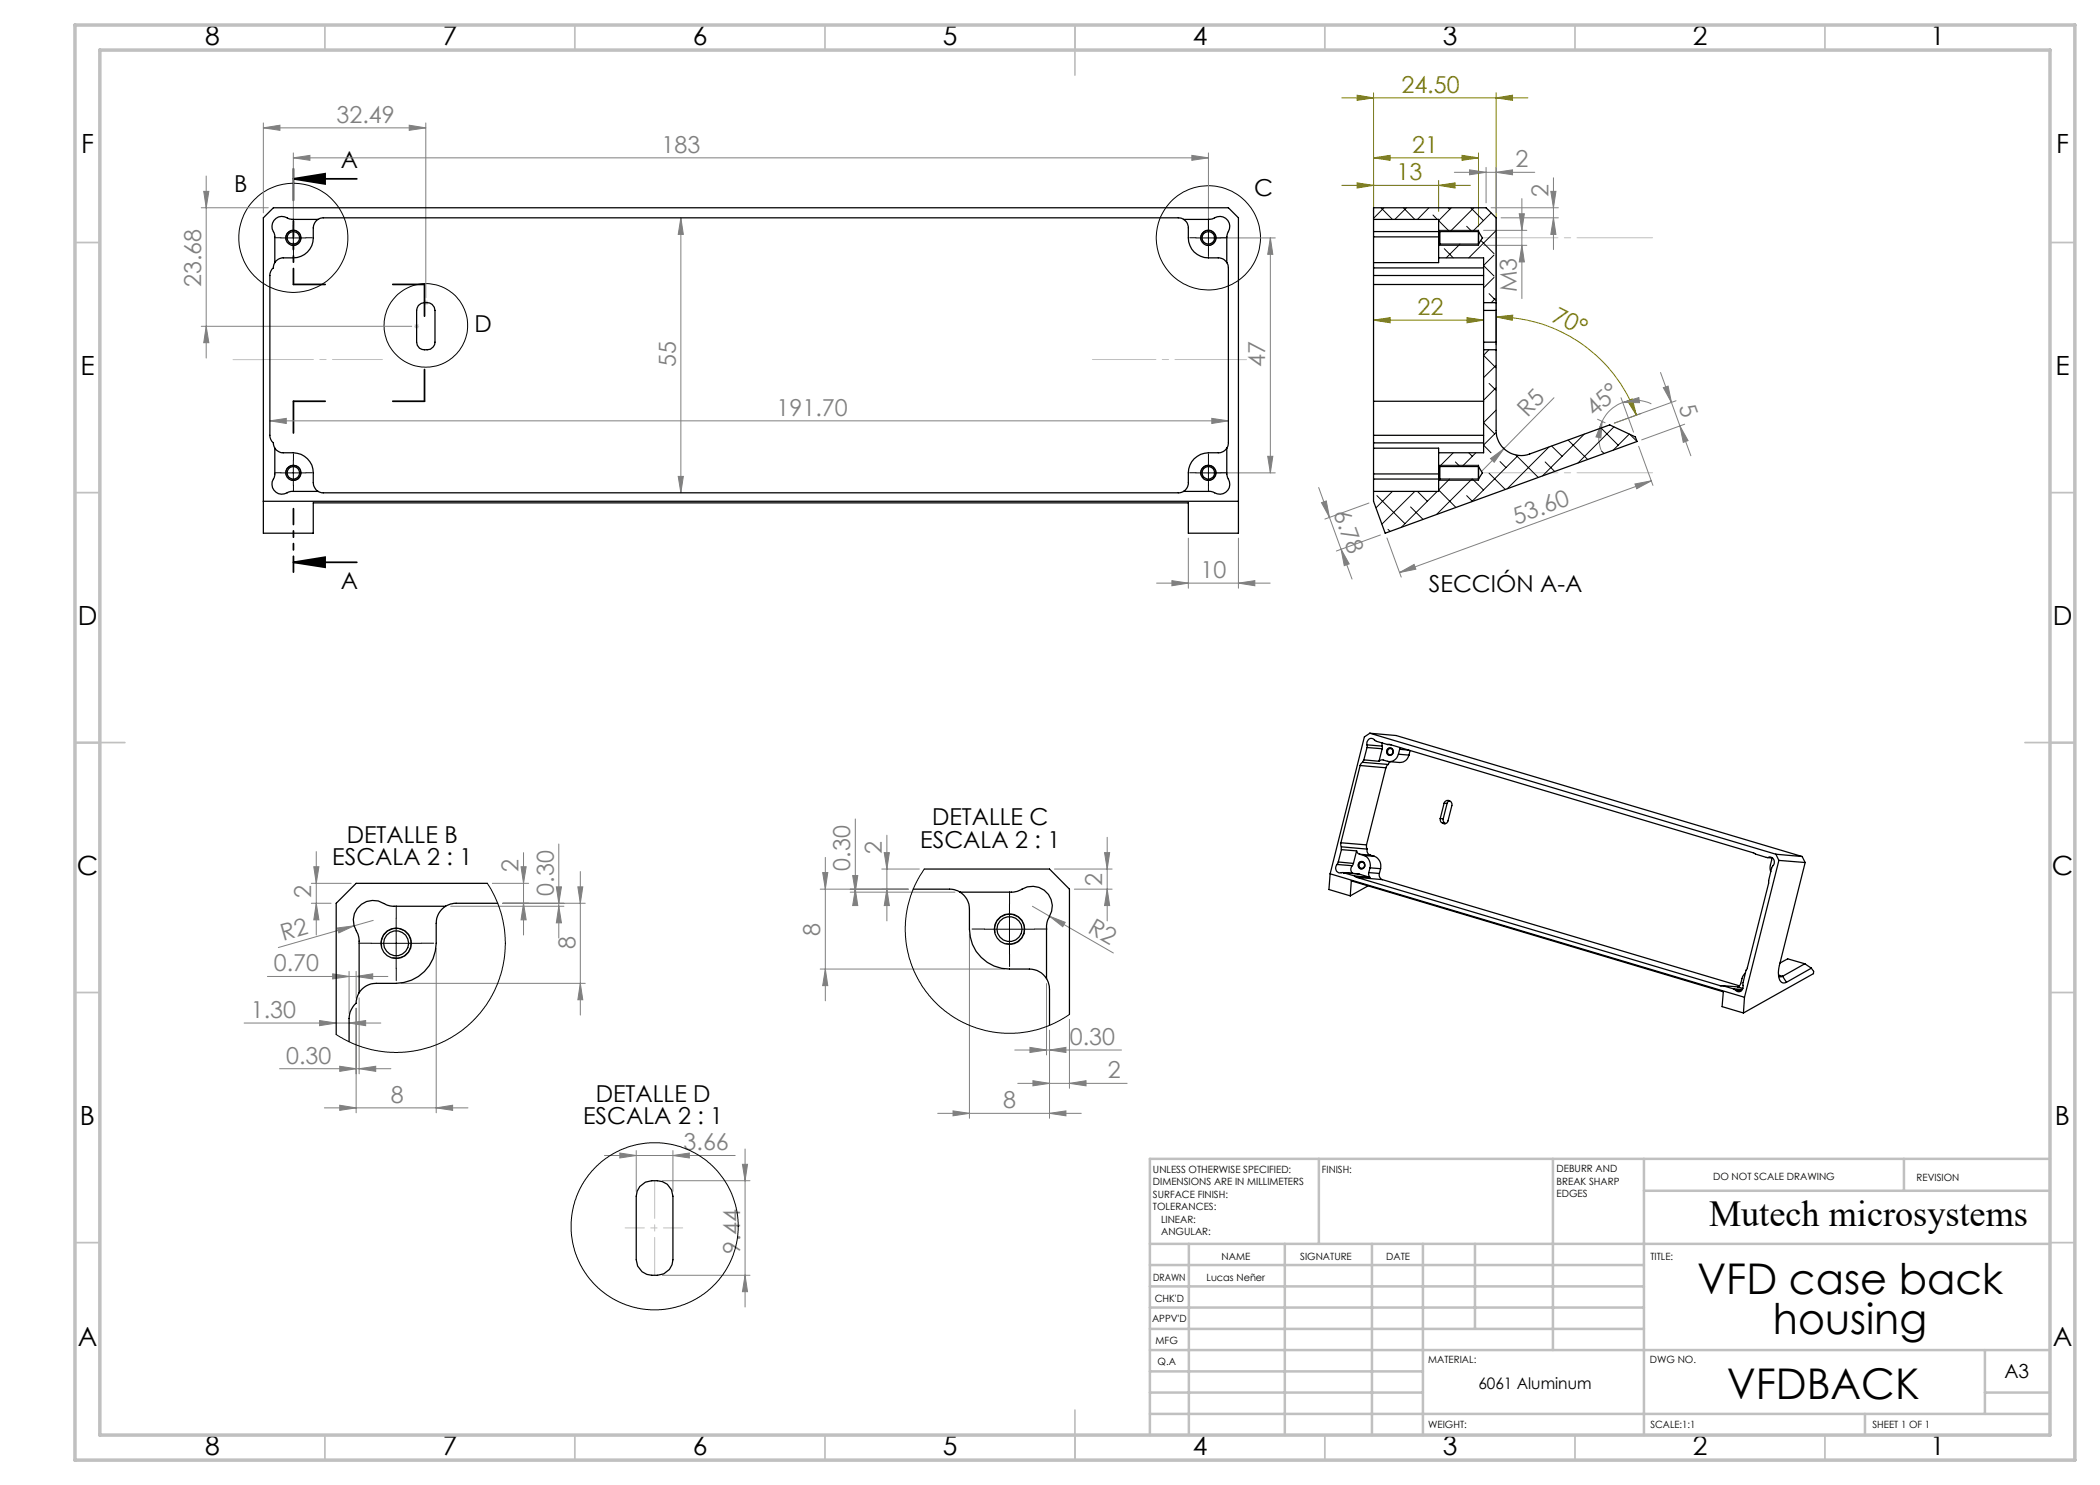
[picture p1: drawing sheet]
<svg xmlns="http://www.w3.org/2000/svg" width="420mm" height="297mm" viewBox="0 0 420 297" stroke-linecap="round" stroke-linejoin="round" font-family="sans-serif">
<g fill="none" stroke="#000" stroke-width=".2">
<path d="M56.2 47.6h5M57.2 48a1.5 1.5 0 0 1 1.3-1.9 1.5 1.5 0 0 1 1.7 1.6 1.5 1.5 0 0 1-1.9 1.3M58.7 45.1v5M239.2 47.6h5M240.2 48a1.51 1.51 0 0 1 1.3-1.9 1.51 1.51 0 0 1 1.7 1.6 1.51 1.51 0 0 1-1.9 1.3M241.7 45.1v5M287.7 49.1h8M287.7 46.1h8M56.2 94.6h5M57.2 95a1.5 1.5 0 0 1 1.3-1.9 1.5 1.5 0 0 1 1.7 1.6 1.5 1.5 0 0 1-1.9 1.3M58.7 92.1v5M239.2 94.6h5"/>
<path d="M240.2 95a1.51 1.51 0 0 1 1.3-1.9 1.51 1.51 0 0 1 1.7 1.6 1.51 1.51 0 0 1-1.9 1.3M241.7 92.1v5M287.7 96.1h8M287.7 93.1h8M271.8 172.6a.68 .68 0 0 1 1 0 .68 .68 0 0 1-.1 1 .68 .68 0 0 1-1-.2zM74.2 188.7h10M76.3 189.4a3 3 0 0 1 2.7-3.7 3 3 0 0 1 3.2 3.2 3 3 0 0 1-3.7 2.7M79.2 183.7v10M196.9 185.8h10M199 186.6a3 3 0 0 1 2.6-3.8 3 3 0 0 1 3.3 3.3 3 3 0 0 1-3.8 2.6M201.9 180.8v10"/>
<circle cx="58.7" cy="47.6" r="10.9"/>
<circle cx="241.7" cy="47.6" r="10.4"/>
<circle cx="85.2" cy="65.1" r="8.4"/>
<circle cx="278" cy="150.3" r=".71"/>
</g>
<path d="M295.7 46.1v3M295.7 93.1v3" fill="none" stroke="#000" stroke-width=".25"/>
<path d="M58.7 35.8l6.3-1.1v2.1zM58.7 35.8h12.7M58.7 112.5l6.3-1.1v2zM58.7 112.5h12.7" fill="none" stroke="#000" stroke-width=".35"/>
<g fill="none" stroke="#808080" stroke-width=".2">
<path d="M40.7 38.3h1.1l-.6 3.3zM41.2 35.2v36.4M52.7 25.6l3.3-.6v1.1zM52.7 24.6v18M52.7 25.6h32.5M58.7 31.6l3.3-.5v1zM58.7 30.6v16M58.7 31.6h183M81.8 25l3.4 .6-3.4 .5zM85.2 24.6v34.9M238.4 31.1l3.3 .5-3.3 .5zM241.7 30.6v16"/>
<path d="M290.9 34.5h16.1M293.9 34l3.3 .5-3.3 .5zM297.2 33.5v7.1M299.2 34.5l3.3-.5v1zM299.2 33.5v9.1M304.4 39.7v20M310.2 38.3h1l-.5 3.3zM310.7 35.6v14.3M40.3 41.6h13.4M136.2 43.6l.5 3.3h-1.1zM136.2 43.6v55M242.7 47.6h12.4"/>
<path d="M254.1 47.6l.5 3.3h-1.1zM254.1 47.6v47M296.7 46.1h8.7M296.7 49.1h8.7M298.2 41.6h13.5M300.2 43.6h11.5M303.8 42.8h1.1l-.5 3.3zM304.4 49.1l.5 3.3h-1.1zM310.7 43.6l.5 3.3h-1zM40.3 65.3h42M41.2 65.3l.6 3.2h-1.1zM310.8 79.5l-14.5 14.8"/>
<path d="M324.2 79.5l2.5 6.9M332.1 74.5l2.2 6M332.7 77.5l.9-.3 .7 3.3zM54 84.2l3.3-.5v1zM54 84.2h191.7M135.6 95.3h1.1l-.5 3.3zM242.4 83.7l3.3 .5-3.3 .5zM242.7 94.6h12.4M253.5 91.3h1.1l-.5 3.3zM263.7 97.5l2.2 6M298.1 91.7l2.7-2-2 2.8zM319.5 83.9l1.5 .7"/>
<path d="M320.4 84.3l-.2 3.3-1-.2zM320.4 84.3a7.4 7.4 0 0 0-.2 5.7M324.6 80.5l3.2-1 .1 1zM324.6 80.5a7.3 7.3 0 0 0-4.2 3.8M324.6 80.5a7.2 7.2 0 0 1 5.7 .3M327 96.8l3.3-.6-3 1.6zM327.7 89.2l2.9 7.9M330.3 96.2l-50.4 18.3M334.3 80.5l1.7 4.7M335.2 80.1l-12.3 4.5M336 85.2l1.6 2.9-.9 .4zM336 85.2l2.2 6"/>
<path d="M336.9 84.8l-8.6 3.2M231.3 116.6h22.7M234.4 116.1l3.3 .5-3.3 .6zM237.7 107.6v10M247.7 116.6l3.3-.5v1.1zM247.7 107.6v10M264.3 100.5l1-.3 .6 3.3zM265.9 103.5l4.5 12.3M268.2 109.9l1.6 2.9-.9 .3zM273.8 100.6l-8.8 3.2M276.1 107l-8.8 3.2M277.4 107.6l2.8 7.8"/>
<path d="M279.9 114.5l2.9-1.6 .4 .9zM62.3 176.7h7.9M62.8 173.4h1l-.5 3.3zM63.3 170.3v16.7M98.5 176.7h7.2M104.2 173.4h1l-.5 3.3zM104.7 170.5v16.5M111.3 177.4h1l-.5 3.3zM111.8 168.8v18.8M115.6 177.4h1l-.5 3.3zM116.1 174.3v28.7M164 177.8h17.6"/>
<path d="M164.5 174.5h1.1l-.5 3.3zM165.1 171.5v28.7M170 178.4h21M170.5 175.1h1.1l-.5 3.3zM171.1 163.8v14.6M171.1 177.8l.5 3.3h-1.1zM176.4 173.8h7.5M176.8 170.5h1.1l-.5 3.3zM177.4 177.8l.5 3.3h-1.1zM177.4 167v17.2M210.9 173.8h11.5M214.9 177.8h7.5"/>
<path d="M220.9 170.5h1l-.5 3.3zM221.4 167.5v16.7M221.4 177.8l.5 3.3h-1zM53.5 195.3h24.1M62.3 180.7h3.9M63.3 180.7l.5 3.3h-1zM66.5 194.8l3.3 .5-3.3 .5zM67.5 185.6l3.3-.4-3 1.4zM69.8 194.3v8.4M71.2 195.3l3.3-.5v1zM71.2 194.3v5.4M71.8 199.6v15.2"/>
<path d="M74.6 184.1l-18.9 5.4M80.2 196.7h36.9M87.2 189.6v33M90.1 181.3h22.7M100.5 180.7h16.6M104.7 180.7l.5 3.3h-1zM111.8 181.3l.5 3.3h-1zM116.1 196.7l.5 3.3h-1zM164 193.8h36.9M165.1 193.8l.5 3.3h-1.1zM193.9 186.8v36.9M206.5 181.3l3.4 2"/>
<path d="M209.3 196.7v14.3M209.9 183.3l3.1 1.2-.5 .8zM209.9 183.3l12.8 7.3M48.8 204.6h27.4M55.9 213.7h22.3M63.9 204.1l3.3 .5-3.3 .5zM67.9 213.3l3.3 .4-3.3 .6zM69.8 204.6l3.3-.5v1zM71.2 201.6v21M71.8 213.7l3.3-.4v1zM203 210h21.3M203.6 216.7h21.8"/>
<path d="M206 209.5l3.3 .5-3.3 .5zM206.6 216.1l3.3 .6-3.3 .5zM209.9 210l3.3-.5v1zM209.9 206.1v17.6M213.9 216.7l3.3-.6v1.1zM213.9 203.9v13.8M64.9 221.6h28.7M67.9 221l3.3 .6-3.3 .5zM87.2 221.6l3.3-.6v1.1zM120.9 231.1h26.1M124 230.6l3.2 .5-3.2 .5zM127.2 230.1v8.2"/>
<path d="M132.5 236.1h17.5M134.6 231.1l3.3-.5v1zM134.6 230.1v8.2M148.5 232.9h1l-.5 3.2zM149 229.8v31.6M187.5 222.7h28.8M190.6 222.2l3.3 .5-3.3 .5zM209.9 222.7l3.3-.5v1zM132.5 255.1h17.5M149 255.1l.5 3.2h-1z"/>
</g>
<path d="M46.6 71.9h6.1M82.8 65.3h1M83 64.9l.7 .7M83.3 64.8v1M83.7 64.9l-.7 .7M84.7 60.5h1M84.8 60.2l.7 .7M85.2 60v1M85.5 60.2l-.7 .7M247.7 71.9h1.6" fill="none" stroke="#c0c0c0" stroke-width=".2"/>
<g fill="none" stroke="#808000" stroke-width=".2">
<path d="M268.4 19.6h37.2M271.4 19l3.3 .6-3.3 .5zM274.7 18.6v36.7M299.2 19.6l3.3-.6v1.1zM299.2 18.6v50.4M268.4 37.1h25.7M271.4 36.6l3.3 .5-3.3 .5zM274.7 31.6l3.3-.5v1zM274.7 31.6h21M287.7 37.1l3.3-.5v1zM287.7 36.1v6.2M292.4 31.1l3.3 .5-3.3 .5z"/>
<path d="M295.7 30.6v14.7M274.7 64l3.3-.5v1.1zM274.7 64h22M293.4 63.5l3.3 .5-3.3 .6zM299.2 63.4l3.3-.4v1.1zM299.2 63.4a29.8 29.8 0 0 1 28.1 19.6M325.5 80.2l1-.4 .8 3.2zM328.2 82.7l-5.3 1.9"/>
</g>
<path d="M58.7 56.9v-12.7M58.7 114.4v-12.7" fill="none" stroke="#000" stroke-width=".35" stroke-dasharray="6.3 1.3 1.3 1.3 1.3 1.3" stroke-dashoffset="3.2"/>
<path d="M58.7 40.1v-6.4M65 56.9h-6.3M84.9 56.9h-6.3M84.9 63.2v-6.3M58.7 86.6v-6.3M65 80.3h-6.3M84.9 80.3v-6.4M84.9 80.3h-6.3" fill="none" stroke="#000" stroke-width=".35" stroke-dasharray="6.3 1.3 1.3 1.3 1.3 1.3"/>
<path d="M330.5 47.6h-34M296.5 94.6h34" fill="none" stroke="#c0c0c0" stroke-width=".2" stroke-dasharray="15.2 1.3 1.3 1.3" stroke-dashoffset=".1"/>
<path d="M130.9 236.1v18.9" fill="none" stroke="#c0c0c0" stroke-width=".2" stroke-dasharray="15.2 1.3 1.3 1.3" stroke-dashoffset="7.7"/>
<path d="M136.5 245.6h-11.5" fill="none" stroke="#c0c0c0" stroke-width=".2" stroke-dasharray="15.2 1.3 1.3 1.3" stroke-dashoffset="11.4"/>
<path d="M247.7 71.9h-29.2" fill="none" stroke="#c0c0c0" stroke-width=".2" stroke-dasharray="15.2 1.3 1.3 1.3" stroke-dashoffset="2.5"/>
<path d="M52.7 71.9h23.8" fill="none" stroke="#c0c0c0" stroke-width=".2" stroke-dasharray="15.2 1.3 1.3 1.3" stroke-dashoffset="5.2"/>
<g fill="none" stroke="#c0c0c0" stroke-width=".35">
<path d="M65 5v5M115 5v5M165 5v5M215 5v10M265 5v5M315 5v5M365 5v5M15 48.5h5M410 48.5h5M15 98.5h5M410 98.5h5M15 148.5h10"/>
<path d="M405 148.5h10M15 198.5h5M410 198.5h5M15 248.5h5M410 248.5h5M65 287v5M115 287v5M165 287v5M215 282v10M265 287v5M315 287v5M365 287v5"/>
</g>
<g fill="none" stroke="#c0c0c0" stroke-width=".5">
<path d="M263.8 231.8v17M310.6 231.8v38.2M328.8 231.8v55.2M328.8 238.2h81.2M380.8 231.8v6.4M410 231.8h-180v55.2M230 248.8h180M230 257.3h98.8M230 253h98.8M237.8 248.8v38.2M257 248.8v38.2M274.4 248.8v38.2"/>
<path d="M284.6 248.8v38.2M295 248.8v17M230 265.8h98.8M230 261.5h98.8M230 278.5h54.6M230 274.3h54.6M230 270h180M397 278.5h13M397 270v12.8M230 282.8h180M373 282.8v4.2"/>
</g>
<path d="M15 5h400v287h-400zM20 10h390v277h-390z" fill="none" stroke="#c0c0c0" stroke-width=".7"/>
<g fill="none" stroke="#000" stroke-width=".2" stroke-dasharray="15.2 1.3 1.3 1.3">
<path d="M56.2 47.6h-1.3M58.7 45.1v-1.3M58.7 50.1v1.2M61.2 47.6h1.2M239.2 47.6h-1.3M241.7 45.1v-1.3M241.7 50.1v1.2M244.2 47.6h1.2M56.2 94.6h-1.3M58.7 92.1v-1.3M58.7 97.1v1.2M61.2 94.6h1.2"/>
<path d="M239.2 94.6h-1.3M241.7 92.1v-1.3M241.7 97.1v1.2M244.2 94.6h1.2M74.2 188.6h-2.5M79.2 183.6v-2.5M79.2 193.6v2.5M84.2 188.6h2.5M196.9 185.8h-2.5M201.9 180.8v-2.5M201.9 190.8v2.5M206.9 185.8h2.5"/>
</g>
<path d="M58.7 35.8l6.3-1.1v2.1zM58.7 112.5l6.3-1.1v2z" fill="#000"/>
<g fill="#808080">
<path d="M81.8 25l3.4 .6-3.4 .5zM52.7 25.6l3.3-.6v1.1z"/>
<path d="M41.2 65.3l.6 3.2h-1.1zM40.7 38.3h1.1l-.6 3.3z"/>
</g>
<g fill="#808000">
<path d="M287.7 37.1l3.3-.5v1zM271.4 36.6l3.3 .5-3.3 .5z"/>
<path d="M292.4 31.1l3.3 .5-3.3 .5zM274.7 31.6l3.3-.5v1z"/>
<path d="M299.2 19.6l3.3-.6v1.1zM271.4 19l3.3 .6-3.3 .5zM293.4 63.5l3.3 .5-3.3 .6zM274.7 64l3.3-.5v1.1z"/>
<path d="M299.2 63.4l3.3 .7v-1.1zM325.5 80.2l1.8 2.8-.8-3.2z"/>
</g>
<g fill="#808080">
<path d="M67.5 185.6l3.3-.4-3 1.4z"/>
<path d="M298.1 91.7l2.7-2-2 2.8z"/>
<path d="M209.9 183.3l3.1 1.2-.5 .8z"/>
<path d="M268.2 109.9l1.6 2.9-.9 .3zM264.3 100.5l1-.3 .6 3.3z"/>
<path d="M299.2 34.5l3.3-.5v1zM293.9 34l3.3 .5-3.3 .5zM87.2 221.6l3.3-.6v1.1zM67.9 221l3.3 .6-3.3 .5zM71.8 213.7l3.3-.4v1zM67.9 213.3l3.3 .4-3.3 .6zM69.8 204.6l3.3-.5v1zM63.9 204.1l3.3 .5-3.3 .5zM134.6 231.1l3.3-.5v1zM124 230.6l3.2 .5-3.2 .5z"/>
<path d="M54 84.2l3.3-.5v1zM242.4 83.7l3.3 .5-3.3 .5zM58.7 31.6l3.3-.5v1zM238.4 31.1l3.3 .5-3.3 .5zM234.4 116.1l3.3 .5-3.3 .6zM247.7 116.6l3.3-.5v1.1zM66.5 194.8l3.3 .5-3.3 .5zM71.2 195.3l3.3-.5v1zM190.6 222.2l3.3 .5-3.3 .5zM209.9 222.7l3.3-.5v1zM206 209.5l3.3 .5-3.3 .5zM209.9 210l3.3-.5v1zM206.6 216.1l3.3 .6-3.3 .5zM213.9 216.7l3.3-.6v1.1z"/>
<path d="M279.9 114.5l2.9-1.6 .4 .9zM327 96.8l3.3-.6-3 1.6z"/>
<path d="M320.4 84.3l-1.2 3.1 1 .2zM324.6 80.5h3.3l-.1-1z"/>
<path d="M310.7 43.6l.5 3.3h-1zM310.2 38.3h1l-.5 3.3zM111.8 181.3l.5 3.3h-1zM111.3 177.4h1l-.5 3.3zM116.1 196.7l.5 3.3h-1zM115.6 177.4h1l-.5 3.3zM104.7 180.7l.5 3.3h-1zM104.2 173.4h1l-.5 3.3zM165.1 193.8l.5 3.3h-1.1zM164.5 174.5h1.1l-.5 3.3zM170.5 175.1h1.1l-.5 3.3zM171.1 177.8l.5 3.3h-1.1zM221.4 177.8l.5 3.3h-1zM220.9 170.5h1l-.5 3.3z"/>
<path d="M136.2 43.6l.5 3.3h-1.1zM135.6 95.3h1.1l-.5 3.3zM254.1 47.6l.5 3.3h-1.1zM253.5 91.3h1.1l-.5 3.3zM303.8 42.8h1.1l-.5 3.3zM304.4 49.1l.5 3.3h-1.1zM62.8 173.4h1l-.5 3.3zM63.3 180.7l.5 3.3h-1zM176.8 170.5h1.1l-.5 3.3zM177.4 177.8l.5 3.3h-1.1zM148.5 232.9h1l-.5 3.2zM149 255.1l.5 3.2h-1z"/>
<path d="M332.7 77.5l.9-.3 .7 3.3zM336 85.2l1.6 2.9-.9 .4z"/>
</g>
<g fill="none" stroke="#000" stroke-width=".25">
<path d="M54.7 41.6h191l2 2v63h-10v-6h-175v6h-10v-63zM55 52.5l-.3 1.1a1.87 1.87 0 0 0-.7 1.5v32a2.67 2.67 0 0 0 .7 1.6l.3 .9M63.6 43.9l.9-.3h171.3l.9 .3M63.6 43.9l-5.7-.1a2.11 2.11 0 0 0-2.9 0 2.11 2.11 0 0 0-.1 2.9l.1 5.8M63.6 43.9a2.1 2.1 0 0 0-.9 1.7 5.5 5.5 0 0 1-1.2 4.8 4.1 4.1 0 0 1-2.8 1.2h-2a2 2 0 0 0-1.7 .9M236.7 43.9l5.7-.1a2.11 2.11 0 0 1 2.9 0 2.11 2.11 0 0 1 .2 2.9l-.1 .7v5.1M236.7 43.9a1.89 1.89 0 0 1 1 1.7 5.5 5.5 0 0 0 1.1 4.8 4.2 4.2 0 0 0 2.9 1.2h2a1.89 1.89 0 0 1 1.7 .9M245.4 52.5l.3 .9v35.3l-.3 .9M274.7 43.9v2.4M274.7 52.5v1.1M274.7 46.3v1.1M274.7 53.6v1.5"/>
<path d="M274.7 43.9v-2.3h22.5l2 2v16.9M274.7 43.9h13v2.1M274.7 47.4v5.1M274.7 55.1v32M274.7 46.3h13M274.7 53.6h22M274.7 47.4h13M274.7 55.1h22M274.7 56.9h22M287.7 46v3.1M287.7 51.6v.9h-13M287.7 51.6h9v8.9"/>
<path d="M287.7 49.1v2.5M287.7 46l.3 .3M288 46.3v2.5M288 48.8l-.3 .3M288 48.8h7.7M288 46.3h7.7M295.7 46.3v2.5M295.7 46.3l.8 1.3-.8 1.2M83.7 61.1a2.06 2.06 0 0 1 3.2 .4l.1 .6v6.3a1.65 1.65 0 0 1-2.1 1.6 1.48 1.48 0 0 1-1.6-1.6v-6.3zM296.7 68.4v1.6M296.7 60.5v1.6M296.7 70v20.6h-9"/>
<path d="M296.7 60.5h2.5M296.7 70h2.5M296.7 62.1v6.3M296.7 68.4h2.5M296.7 62.1h2.5M299.2 70v16.1a5 5 0 0 0 6.7 4.7l16-5.8 5.2 2.4 .3 .9-50.4 18.3-2.3-6.3v-2M299.2 68.4v1.6M299.2 60.5v1.6M299.2 62.1v6.3M55 89.6l-.1 5.9a2.08 2.08 0 0 0 .1 2.8 2.08 2.08 0 0 0 2.8 .1l5.8-.1M55 89.6a2.08 2.08 0 0 0 1.7 1 5.7 5.7 0 0 1 4.8 1.2 3.7 3.7 0 0 1 1.2 2.8v2a2.24 2.24 0 0 0 .9 1.7M63.6 98.3l.8 .3h171.5l.8-.3"/>
<path d="M245.4 89.6v5.2l.1 .7a2.09 2.09 0 0 1-.1 2.8 2.09 2.09 0 0 1-2.9 .1l-5.8-.1M245.4 89.6a1.96 1.96 0 0 1-1.7 1 5.7 5.7 0 0 0-4.9 1.2 4.1 4.1 0 0 0-1.1 2.8v2a2 2 0 0 1-1 1.7M274.7 95.8v2.5M274.7 88.6v1M274.7 89.6h13v1M274.7 94.8v1M274.7 87.1v1.5M274.7 89.6v5.2M274.7 95.8h13M274.7 88.6h22M274.7 94.8h13M274.7 87.1h22"/>
<path d="M274.7 80.3h22M287.7 93.1v3M287.7 96.1v2.2h-13M287.7 90.6v2.5M287.7 93.1l.3 .2M288 93.3v2.5M288 95.8l-.3 .3M288 95.8h7.7M288 93.3h7.7M295.7 93.3v2.5M295.7 93.3l.8 1.3-.8 1.2M52.7 100.3h195"/>
<path d="M272 153.1l-3.8 15.5M272 153.1l5.2 .5M272.5 152.5l-.5 .6M272.5 152.5l5.2 .4M272.8 152l-.3 .5M272.8 152l3 .3M273.4 149v.5M273.4 149.5l-.6 2.5M273.4 149l3 .2M273.4 149.5l3 .3M274 146.6l-1.1 .8-6.9 27.4M274 146.6l81.2 24.2"/>
<path d="M274 146.6l5.2 .5 81.2 24.2M276.4 149.2v.6M276.4 149.8l-.6 2.5M276.5 148.6l-.1 .6M277.2 153.6l-3.9 15.4M277.5 148.9h.4l72.8 21.7 .4 .2 2.3 .7h.4M277.5 148.9l-2.5-.8a.92 .92 0 0 0-1.2-.3 .92 .92 0 0 0-.4 1.2M277.5 148.9l.7 .1M277.7 152.9l-.5 .7M278 152.3l-.3 .6M279.7 150.8a1.97 1.97 0 0 1-3.1 1.2h-.4l-.4 .3M279.7 150.8l2.1 .2"/>
<path d="M279.9 149.9l-.2 .9M279.9 149.9l1.9 .1M280.1 149.5l-.2 .4M281.8 151l-.6 1a1.69 1.69 0 0 1-1.3 .5l-2.1-.2M282 150.1l-.2 .9M97.5 176.7h-26.3l-4 4v26.2M182.6 177.8h7.3a3.8 3.8 0 0 1 2.1 .6M184.9 173.8h25l4 4v25.1M192 178.4h10.3a3.8 3.8 0 0 0 2.1-.6 4 4 0 0 1 5.1 .9 4 4 0 0 1 .1 5.1l-.3 1.3v10.6M192 178.4a4 4 0 0 1 1.9 3.4v4a8 8 0 0 0 8 8h4a4.1 4.1 0 0 1 3.4 1.9M266 174.8l82.9 24.7M266 174.8l-.2 3.1 4.3 1.3"/>
<path d="M267.4 172.9a1.06 1.06 0 0 0 0 1.3 1.06 1.06 0 0 0 1.3 .3l2.2 .7M267.4 172.9l3 .2M267.7 172.4l-.3 .5M267.7 172.4l3 .3M268.2 168.6l.1 .8M268.2 168.6l5.1 .4M268.3 169.4v.5M268.3 169.9l-.6 2.5M268.3 169.9l3 .3M268.3 169.4l5.1 .4M268.6 174.5l3.2 .3M270.1 179.2l.2-3 74.4 22.2-.3 2.9 4.3 1.3"/>
<path d="M270.4 173.1l-.1 .3a1.04 1.04 0 0 0 .2 1.3M270.7 172.7l-.3 .4M270.9 175.2l.4 .3M270.9 175.2l3.1 .3M271.3 170.2l.2 .3 .4 .3M271.3 175.5l72.7 21.6M271.3 175.5l5.2 .4M271.3 170.2l-.6 2.5M271.6 174.8h.2M271.8 174.8l2.2 .7M271.9 170.8l2.1 .2M271.9 170.8l.9 .3"/>
<path d="M272.8 171.1a2.09 2.09 0 0 1 1.2 2.5M272.8 171.1l2.1 .2M273.3 169l.1 .8M273.4 169.8a.97 .97 0 0 0 .6 1.2M273.6 177.2l-3.5 2M273.8 174.5l-.1 .4 .3 .6M273.8 174.5l2.1 .2M274 173.6l-.2 .9M274 173.6l2.1 .1M274 171l.9 .3M274.9 171.3a2.09 2.09 0 0 1 1.2 2.4M275.9 174.7a1.04 1.04 0 0 0 .6 1.2"/>
<path d="M276.1 173.7l-.2 1M276.5 175.9l71.4 21.3M288 163.7a.74 .74 0 0 0 .5 .9M288 163.7l.6 .1M288.5 164.6l.2 .1M288.6 163.8a.85 .85 0 0 0 .5 .9l-.6-.1M288.7 164.7h.3M288.8 160.7l-.8 3M288.8 160.7h.6M289.4 160.7l-.8 3.1M289.9 160.2l-.5 .5M289.9 160.2a.78 .78 0 0 1 .5 .9l-.8 3.1a.65 .65 0 0 1-.9 .5"/>
<path d="M289.9 160.2a.76 .76 0 0 0-1.1 .5M353.4 171.5l1.1 .1M353.8 171.5a.98 .98 0 0 1 1 .6 .98 .98 0 0 1-.3 1.1l-5.9 23.6a.97 .97 0 0 1-.3 1.3 .97 .97 0 0 1-1.2-.1M353.8 171.5h.6M354.3 171.6v.4a3.2 3.2 0 0 0-.1 2.3M355.2 170.8l.6 1.3M355.2 170.8l5.2 .5M355.8 172.1l5.2 .4M355.8 172.1l-6.9 27.4M360.4 171.3l.6 1.2M361 172.5l-5.1 20.6a3.7 3.7 0 0 0 .4 3.4l.5 .1 .5-.1M71.8 198.5a3.8 3.8 0 0 0-.6 2.2 4.2 4.2 0 0 0-1.4 3v4.6"/>
<path d="M89.1 181.3h-10.5l-1.4-.4a4.1 4.1 0 0 0-5.4 .4 4.1 4.1 0 0 0-.3 5.4l.3 1.3v10.5M89.1 181.3a4 4 0 0 0-1.9 3.4v4a8.1 8.1 0 0 1-8 8h-4a4 4 0 0 0-3.4 1.8M99.6 180.7h-8.4a3.8 3.8 0 0 0-2.1 .6M209.3 195.7l.6 1.6v7.8M344 197.1h.5M344 197.1l.3 .1M344.5 197.1l2.2 .7M344.5 197.1l3.1 .3M346.7 197.8l.4 .2M346.7 197.8l1.8 .1M347.1 198l1.2 .2M347.6 197.4l1 .3"/>
<path d="M348.9 199.5l-.2 3.1M349.1 194.6l-.2 .1a3.2 3.2 0 0 0-.8 2.1l-.5 .6M355.7 195.2l.4 .2 .4-.1M355.7 195l.8 .3M356 192.6l1.5-.8 3.5 1M356.5 195.3l.8 1.2M361 192.8l-4.5 2.5M361 192.8l1.3 .8M362.3 193.6l.4 .7v.4l-14 7.9M362.3 193.6l-5 2.9M128 237.3l1.1-.9a4.9 4.9 0 0 1 4.4 .5l.8 1.1 .3 1.3v12.7a3.2 3.2 0 0 1-3.1 3.1 3.5 3.5 0 0 1-4.3-3.1v-12.7l.2-1z"/>
<circle cx="58.7" cy="47.6" r="1.52"/>
<circle cx="58.7" cy="47.6" r="1.26"/>
<circle cx="241.7" cy="47.6" r="1.53"/>
<circle cx="241.7" cy="47.6" r="1.24"/>
<circle cx="58.7" cy="94.6" r="1.52"/>
<circle cx="58.7" cy="94.6" r="1.26"/>
<circle cx="241.7" cy="94.6" r="1.53"/>
<circle cx="241.7" cy="94.6" r="1.24"/>
<circle cx="277.9" cy="150.3" r=".71"/>
<circle cx="278" cy="150.3" r=".6"/>
<circle cx="272.3" cy="173" r=".71"/>
<circle cx="272.3" cy="173" r=".6"/>
<circle cx="79.2" cy="188.6" r="3.1"/>
<circle cx="79.2" cy="188.6" r="2.49"/>
<circle cx="201.9" cy="185.8" r="3"/>
<circle cx="201.9" cy="185.8" r="2.5"/>
</g>
<g fill="none" stroke="#000" stroke-width=".2">
<path d="M276.2 41.6l2.3 2.3M276.8 41.6l-2.1 2.1M280.7 41.6l2.3 2.3M281.3 41.6l-2.3 2.3M285.8 41.6l-2.3 2.3M286.6 43l.8 .9M288.9 49.7l1.8 1.9M289.6 41.6l.3 .3M290.3 41.6l-2.6 2.5 2.2 2.2M292 48.8l-2.8 2.8M293.3 45.3l1.1 1M294.1 41.6l2.6 2.5"/>
<path d="M294.8 41.6l-4.8 4.7M296.2 48.1l2.6 2.6M297.8 58.7l1.4 1.4M298.2 42.6l-3.7 3.7M298.8 51l-2.1 2.1 2.1 2.1M298.8 55.5l-2.1 2.1M299 59.7l-.8 .8M299.2 46.1l-5.4 5.5M296.7 71.1l2.5 2.5M297.8 70l-1.1 1M297.8 76.7l1.4 1.4M299.2 73.1l-2.5 2.4"/>
<path d="M299.2 77.5l-2.5 2.5M275.4 99.1l5.6 5.6M278.5 98.3l-3.3 3.3M283 98.3l-6.6 6.5M283.5 98.3l2 2M287.4 98.3l-7.2 7.2M289.9 95.8l-2.2 2.2 3.5 3.5M290.7 90.6l-2.8 2.7M291.1 92.4l.9 .9M293.3 99.1l1.2 1.2M293.8 90.6l.7 .7M294.4 95.8l-7.1 7.1"/>
<path d="M294.5 95.8l2.2 2.2M295.2 90.6l-2.8 2.7M296.7 84.6l2.2 2.2M296.7 89l1.5 1.6M297.8 94.6l3.3 3.3M299.2 82l-2.5 2.5M299.2 86.5l-2.5 2.5M300 92.3l1.2 1.2M300.6 89.6h.1M303.1 91l4.6 4.5M303.6 91.1l-9.2 9.2M309 92.4l1.9 1.9"/>
<path d="M309.8 89.4l-8.4 8.4M310.3 89.2l2.1 2.1M313.6 88l3.9 3.9M316.9 86.8l-8.4 8.4M320.2 85.6l3.4 3.4M320.3 90.2l.5 .5M322.8 85.4l-7.2 7.2M325.9 86.8l-3.3 3.3M325.9 86.9l1.5 1.4M277.6 105.9l.4 .4M282.1 101.4l2.5 2.5M97.5 176.7l1.7 3.2 1.2 3.5 .6 4.1-.1 3.7-.8 3.8-1.2 3.1-1.8 3.1-1.1 1.5-1.7 1.8-1.9 1.6-1.5 1-3 1.6-3.6 1.2-3.3 .5h-3.6l-3.1-.5-1.9-.5-2.1-.8-3.1-1.7"/>
<path d="M184.9 173.8l-1.9 3.1-1.1 3.2-.7 3.6-.1 3.5 .2 1.9 .5 2.1 1.1 3.2 1.4 2.6 2.3 3 2.3 2.2 3.3 2.1 3.1 1.3 2 .6 2.3 .3 4 .1 3.7-.6 3.7-1.4 2.9-1.7"/>
<circle cx="130.9" cy="245.3" r="16.7"/>
</g>
<g font-size="8.5">
<text x="339.4" y="258.8">VFD case back</text>
<text x="354.6" y="266.9">housing</text>
<text x="345.3" y="279.7">VFDBACK</text>
</g>
<text font-size="7.3" x="341.8" y="245.1">Mutech microsystems</text>
<g font-size="5.3">
<text x="41" y="8.9">8</text>
<text x="88.5" y="8.9">7</text>
<text x="138.5" y="8.9">6</text>
<text x="188.5" y="8.9">5</text>
<text x="238.5" y="8.9">4</text>
<text x="288.5" y="8.9">3</text>
<text x="338.5" y="8.9">2</text>
<text x="386" y="8.9">1</text>
<text x="16.2" y="30.7">F</text>
<text x="411.2" y="30.7">F</text>
<text x="16.1" y="74.9">E</text>
<text x="411.1" y="74.9">E</text>
<text x="15.5" y="124.9">D</text>
<text x="410.5" y="124.9">D</text>
<text x="15.4" y="174.9">C</text>
<text x="410.4" y="174.9">C</text>
<text x="16" y="224.9">B</text>
<text x="411" y="224.9">B</text>
<text x="15.5" y="269.2">A</text>
<text x="410.5" y="269.2">A</text>
<text x="41" y="290.9">8</text>
<text x="88.5" y="290.9">7</text>
<text x="138.5" y="290.9">6</text>
<text x="188.5" y="290.9">5</text>
<text x="238.5" y="290.9">4</text>
<text x="288.5" y="290.9">3</text>
<text x="338.5" y="290.9">2</text>
<text x="386" y="290.9">1</text>
</g>
<g font-size="4.7" fill="#808000">
<text x="280.3" y="18.5">24.50</text>
<text x="282.4" y="30.5">21</text>
<text x="279.3" y="36.1">13</text>
<text x="283.5" y="63">22</text>
<text x="310.1" y="64.1" transform="rotate(27 310.1 64.1)">70°</text>
</g>
<g font-size="4.7" fill="#808080">
<text x="67.3" y="24.5">32.49</text>
<text x="132.3" y="30.5">183</text>
<text x="303.1" y="33.4">2</text>
<text x="309.7" y="39.4" transform="rotate(-90 309.7 39.4)">2</text>
<text x="40.3" y="57.4" transform="rotate(-90 40.3 57.4)">23.68</text>
<text x="303.4" y="58.4" transform="rotate(-90 303.4 58.4)">M3</text>
<text x="135.2" y="73.5" transform="rotate(-90 135.2 73.5)">55</text>
<text x="253.1" y="73.5" transform="rotate(-90 253.1 73.5)">47</text>
<text x="155.3" y="83.2">191.70</text>
<text x="305.5" y="83.7" transform="rotate(-47 305.5 83.7)">R5</text>
<text x="318.9" y="83.5" transform="rotate(-42 318.9 83.5)">45°</text>
<text x="335.7" y="81.3" transform="rotate(70 335.7 81.3)">5</text>
<text x="266.7" y="102.6" transform="rotate(70 266.7 102.6)">6.78</text>
<text x="303.2" y="104.9" transform="rotate(-20 303.2 104.9)">53.60</text>
<text x="240.1" y="115.6">10</text>
<text x="176.4" y="170.9" transform="rotate(-90 176.4 170.9)">2</text>
<text x="62.3" y="179.6" transform="rotate(-90 62.3 179.6)">2</text>
<text x="103.7" y="174.4" transform="rotate(-90 103.7 174.4)">2</text>
<text x="110.8" y="179.1" transform="rotate(-90 110.8 179.1)">0.30</text>
<text x="170.1" y="174.1" transform="rotate(-90 170.1 174.1)">0.30</text>
<text x="220.4" y="177.2" transform="rotate(-90 220.4 177.2)">2</text>
<text x="56.7" y="188.2" transform="rotate(-16 56.7 188.2)">R2</text>
<text x="115.1" y="189.8" transform="rotate(-90 115.1 189.8)">8</text>
<text x="164.1" y="187.1" transform="rotate(-90 164.1 187.1)">8</text>
<text x="217.4" y="186.4" transform="rotate(30 217.4 186.4)">R2</text>
<text x="54.8" y="194.3">0.70</text>
<text x="50.2" y="203.6">1.30</text>
<text x="214" y="209">0.30</text>
<text x="57.2" y="212.7">0.30</text>
<text x="221.6" y="215.6">2</text>
<text x="78.2" y="220.5">8</text>
<text x="200.6" y="221.6">8</text>
<text x="136.7" y="230.1">3.66</text>
<text x="148" y="250.9" transform="rotate(-90 148 250.9)">9.44</text>
</g>
<g font-size="4.7">
<text x="68.2" y="33.6">A</text>
<text x="46.9" y="38.4">B</text>
<text x="250.9" y="39.2">C</text>
<text x="94.9" y="66.4">D</text>
<text x="68.2" y="117.8">A</text>
<text x="285.8" y="118.4">SECCIÓN A-A</text>
<text x="186.4" y="165.1">DETALLE C</text>
<text x="66.4" y="173.1">ESCALA 2 : 1</text>
<text x="69.4" y="168.6">DETALLE B</text>
<text x="184" y="169.6">ESCALA 2 : 1</text>
<text x="119.1" y="220.4">DETALLE D</text>
<text x="116.6" y="224.9">ESCALA 2 : 1</text>
</g>
<text font-size="3.9" x="400.9" y="275.5">A3</text>
<text font-size="3.2" x="295.7" y="277.9">6061 Aluminum</text>
<g font-size="2">
<text x="230.6" y="234.6">UNLESS OTHERWISE SPECIFIED:</text>
<text x="230.6" y="237.1">DIMENSIONS ARE IN MILLIMETERS</text>
<text x="230.6" y="239.6">SURFACE FINISH:</text>
<text x="264.4" y="234.6">FINISH:</text>
<text x="311.3" y="234.5">DEBURR AND</text>
<text x="311.3" y="237">BREAK SHARP</text>
<text x="311.3" y="239.5">EDGES</text>
<text x="342.6" y="236">DO NOT SCALE DRAWING</text>
<text x="383.3" y="236.2">REVISION</text>
<text x="230.6" y="242.1">TOLERANCES:</text>
<text x="232.2" y="244.6">LINEAR:</text>
<text x="232.2" y="247.1">ANGULAR:</text>
<text x="244.3" y="252">NAME</text>
<text x="260" y="251.9">SIGNATURE</text>
<text x="277.2" y="251.9">DATE</text>
<text x="330.1" y="251.9">TITLE:</text>
<text x="230.6" y="256.1">DRAWN</text>
<text x="241.3" y="256.1">Lucas Neñer</text>
<text x="230.9" y="260.3">CHK'D</text>
<text x="230.4" y="264.4">APPV'D</text>
<text x="231.1" y="268.8">MFG</text>
<text x="231.5" y="273">Q.A</text>
<text x="285.6" y="272.5">MATERIAL:</text>
<text x="330" y="272.5">DWG NO.</text>
<text x="285.6" y="285.5">WEIGHT:</text>
<text x="330.1" y="285.6">SCALE:1:1</text>
<text x="374.5" y="285.6">SHEET 1 OF 1</text>
</g>
</svg>
